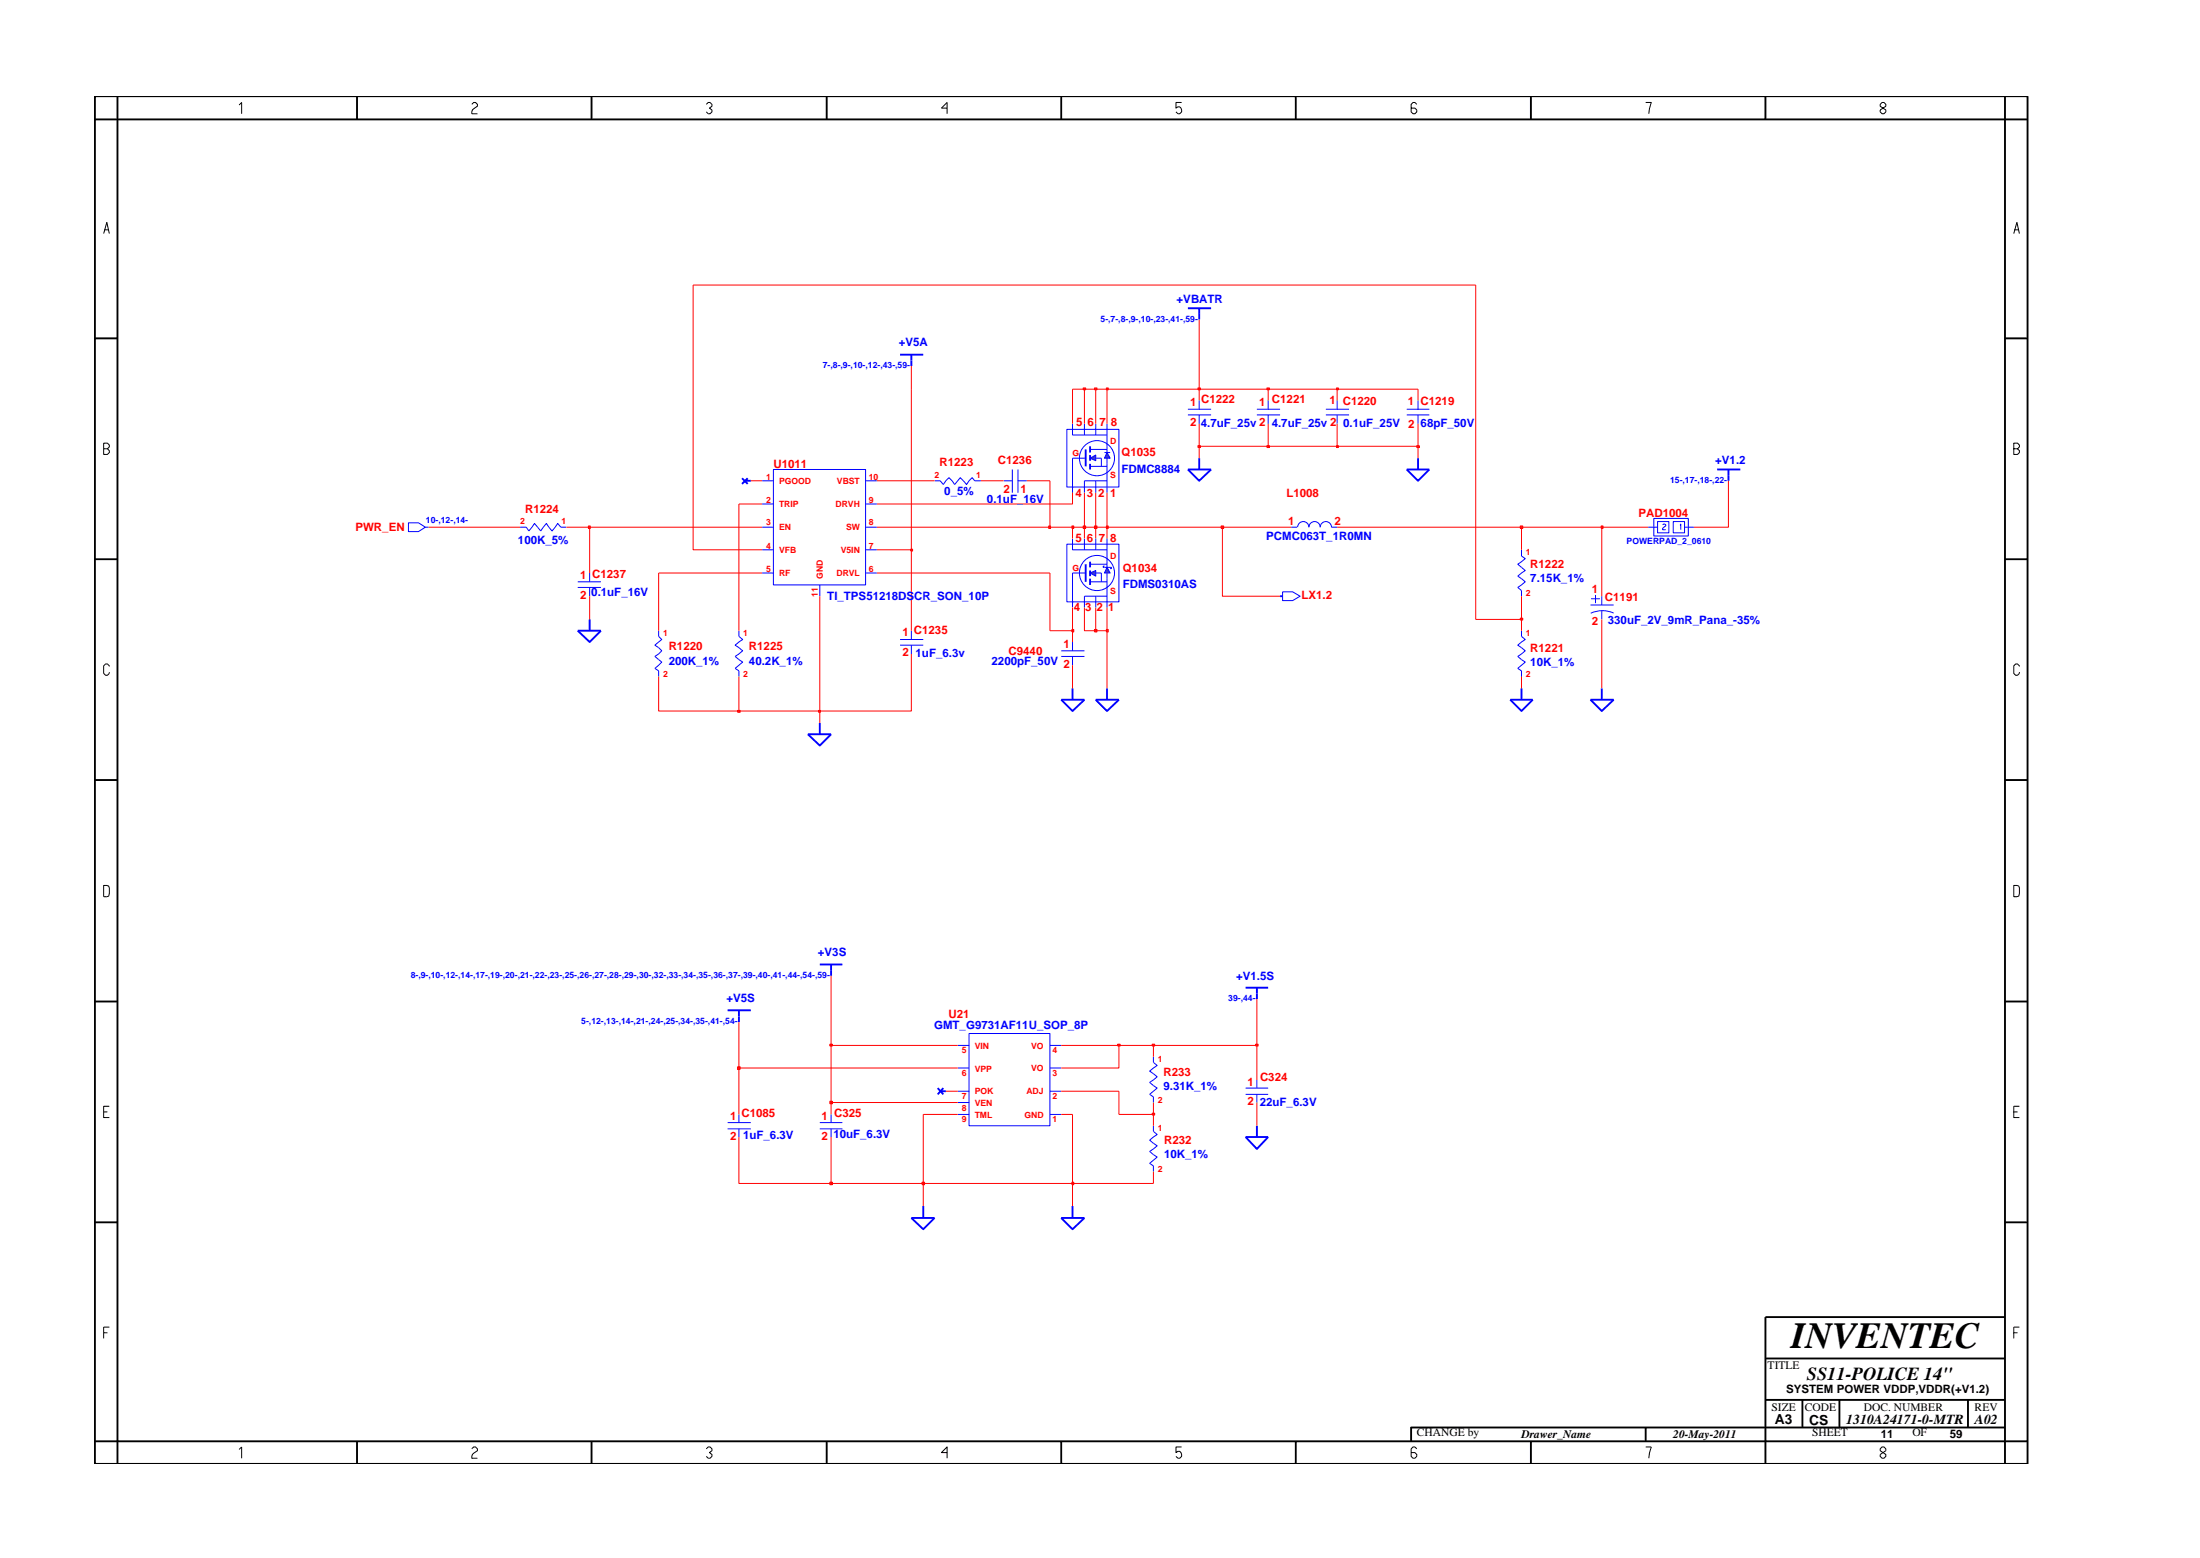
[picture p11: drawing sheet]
<svg xmlns="http://www.w3.org/2000/svg" width="297mm" height="210mm" viewBox="0 0 297 210" stroke-linecap="round" stroke-linejoin="round" font-family="sans-serif">
<g fill="none" stroke="#00f" stroke-width=".14">
<path d="M160.4 55.2h3.1M160.4 56h3.1M161.9 54v1.2M161.9 56v1.2M70.2 71.1h.9l.3 .6 .8-1.1 .8 1.1 .8-1.1 .7 1.1 .8-1.1 .4 .5h.8M78 78.5h3.1M78 79.3h3.1M79.6 77.3v1.2M79.6 79.3v1.2M126.2 64.9h.7l.5 .5 .7-.9 .8 .9 .8-.9 .8 .9 .8-.9 .3 .4h.8M135.5 64.9h1.2M136.7 63.4v3.1"/>
<path d="M137.4 64.9h1.2M137.4 63.4v3.1M144.8 61.8h1.8M222.5 71.1h1.3M223.3 70h4.7v2.3h-4.7zM223.8 70.4h1.5v1.5h-1.5zM224.5 70.8l.2-.1 .2 .1v.2a.58 .58 0 0 0-.4 .5h.4M225.9 70.4h1.5v1.5h-1.5zM226.9 70.9v-.2v.8M227.4 71.1h1.3M88.9 85.1v.8l.5 .4-1 .8 1 .7-1 .8 1 .8-1 .8 .5 .3v.8M99.8 85.1v.8l.5 .4-1 .8 1 .7-1 .8 1 .8-1 .8 .5 .3v.8"/>
<path d="M143.3 87.8h3.1M143.3 88.6h3.1M144.8 86.6v1.2M144.8 88.6v1.2M130.8 139.5h11v12.4h-11zM98.2 151.5h3.2M98.2 152.3h3.2M99.8 150.4v1.1M99.8 152.3v1.1M110.7 151.5h3M110.7 152.3h3M112.2 150.4v1.1"/>
<path d="M112.2 152.3v1.1M129.3 150.4h1.5M129.3 147.3h1.5M129.3 144.1h1.5M129.3 148.8h1.5M129.3 141.1h1.5M141.8 150.4h1.5M141.8 147.3h1.5M141.8 144.1h1.5M141.8 141.1h1.5M155.7 142.6v.8l.5 .4-1 .8 1 .7-1 .8 1 .7-1 .9 .5 .3v.8M155.7 151.9v.8l.5 .4-1 .8 1 .7-1 .8 1 .8-1 .8 .5 .3v.8"/>
<path d="M168.2 146.8h3M168.2 147.7h3M169.7 145.7v1.1M169.7 147.7v1.1"/>
</g>
<g fill="none" stroke="#00f" stroke-width=".25">
<path d="M121.5 47.9h3.2M123 47.9v1.5M160.4 41.6h3.1M161.9 41.6v1.5M100.2 64.5l.8 .8M100.5 64.9h.9M101 64.5l-.8 .8M146.6 60.6v2.3M160.4 63.4h3.1l-1.6 1.5zM161.9 61.8v1.6M189.9 63.4h3.1l-1.5 1.5zM191.5 61.8v1.6"/>
<path d="M231.8 63.4h3.2M233.4 63.4v1.5M78 85.1h3.1l-1.5 1.5zM79.6 83.6v1.5M109.1 99.1h3.1l-1.5 1.5zM110.7 97.6v1.5M143.3 94.4h3.1l-1.6 1.6zM144.8 92.9v1.5M147.9 94.4h3.2l-1.6 1.6zM149.5 92.9v1.5M203.9 94.4h3.1l-1.6 1.6zM205.4 92.9v1.5"/>
<path d="M98.2 136.3h3.2M99.8 136.3v1.7M110.7 130.2h3M112.2 130.2v1.5M168.2 133.3h3M169.7 133.3v1.5M126.6 146.8l.8 .9M126.9 147.3h.8M127.4 146.8l-.8 .9M168.2 153.4h3l-1.5 1.7zM169.7 151.9v1.5M123 164.4h3.2l-1.5 1.5z"/>
<path d="M124.7 162.8v1.6"/>
</g>
<path d="M149.5 61.1l.4 .7h-.8z" fill="#3c3cc8"/>
<path d="M149.1 61.1h.8M149.5 61.1l.4 .7h-.8z" fill="none" stroke="#00f" stroke-width=".14"/>
<path d="M147.2 61.8l.7-.4v.8z" fill="#3c3cc8"/>
<g fill="none" stroke="#00f" stroke-width=".14">
<path d="M144 57.9h7.1v7.8h-7.1zM144.8 57.2v1.5h4.7M146.4 57.2v1.5M147.9 57.2v1.5M149.5 57.2v3.9M179 55.2h3.1M179 56h3.1M180.5 54v1.2M180.5 56v1.2M189.9 55.2h3.1M189.9 56h3.1M191.5 54v1.2"/>
<path d="M191.5 56v1.2M55.1 70.6h1.4l.9 .5-.9 .6h-1.4zM57.4 71.1h.5M102.9 64.9h1.5M102.9 71.1h1.5M102.9 68h1.5M102.9 74.2h1.5M102.9 77.3h1.5M104.4 63.4h12.5v15.5h-12.5zM110.7 78.9v1.6M116.9 64.9h1.5M116.9 71.1h1.5"/>
<path d="M116.9 68h1.5M116.9 74.2h1.5M116.9 77.3h1.5M144.8 61.8v4.7M144.8 77.3h1.8M147.2 61.8l.7-.4v.8zM147.2 62.9h2.3M147.2 60.6h2.3M147.9 61.8h.8v1.1M147.9 64.9v1.6M149.5 61.8v4.7M149.5 64.9h-3.1v1.6"/>
<path d="M174.4 71.1h.7M175.2 71.1a.76 .76 0 0 1 .8-.7 .76 .76 0 0 1 .7 .7 .76 .76 0 0 1 .8-.7 .76 .76 0 0 1 .8 .7 .76 .76 0 0 1 .7-.7 .76 .76 0 0 1 .8 .7h.7M214.7 81.6h3.2M214.8 80.8h1.2M215.4 80.3v1.1M216.3 80.5v1.1M216.3 82.4v1.2M217.9 82.7a3.7 3.7 0 0 0-3.1 .1"/>
<circle cx="148.1" cy="61.8" r="2.37"/>
</g>
<path d="M146.6 76.1v2.4M147.2 60.2v.9M147.2 61.4v.8M147.2 62.6v.8" fill="none" stroke="#00f" stroke-width=".25"/>
<path d="M149.5 76.6l.4 .7h-.8z" fill="#3c3cc8"/>
<path d="M149.1 76.6h.8M149.5 76.6l.4 .7h-.8z" fill="none" stroke="#00f" stroke-width=".14"/>
<path d="M147.2 77.3l.7-.3v.8z" fill="#3c3cc8"/>
<g fill="none" stroke="#00f" stroke-width=".14">
<path d="M169.7 55.2h3.1M169.7 56h3.1M171.2 54v1.2M171.2 56v1.2M144 73.4h7.1v7.8h-7.1zM144.8 72.7v1.5h4.7M144.8 77.3v4.7M146.4 72.7v1.5M147.2 77.3l.7-.3v.8zM147.2 78.5h2.3M147.2 76.1h2.3M147.9 77.3h.8v1.2"/>
<path d="M147.9 72.7v1.5M149.1 76.4h-.1v.2h.1M149.5 72.7v3.9M149.5 77.3v4.7M149.9 76.6h.2v.1h-.2M173.2 79.9h1.3l1 .6-1 .6h-1.3zM205.4 74.2v.8l.5 .4-1 .7 1 .9-1 .8 1 .7-1 .8 .5 .4v.8M121.5 86.3h3.2M121.5 87.1h3.2M123 85.1v1.2M123 87.1v1.2M147.9 80.5v1.5"/>
<path d="M149.5 80.5h-3.1v1.5M205.4 85.1v.8l.5 .4-1 .8 1 .7-1 .8 1 .8-1 .8 .5 .3v.8"/>
<circle cx="148.1" cy="77.3" r="2.37"/>
</g>
<path d="M147.2 75.8v.8M147.2 77v.8M147.2 78.1v.8M172.8 80.5h.4M214.7 94.4h3.2l-1.6 1.6zM216.3 92.9v1.5M143.3 164.4h3.1l-1.6 1.5zM144.8 162.8v1.6" fill="none" stroke="#00f" stroke-width=".25"/>
<path d="M99.8 153.4v6.3h12.4M124.7 159.7v3.1M144.8 159.7v3.1" fill="none" stroke="#f00" stroke-width=".14"/>
<path d="M112 159.5h.4v.4h-.4z" fill-rule="evenodd" fill="#8e2323"/>
<path d="M112 159.5h.4v.4h-.4zM112.2 153.4v6.3h12.5" fill="none" stroke="#f00" stroke-width=".14"/>
<path d="M124.5 159.5h.3v.4h-.3z" fill-rule="evenodd" fill="#8e2323"/>
<path d="M124.5 159.5h.3v.4h-.3zM124.7 150.4v9.3h20.1" fill="none" stroke="#f00" stroke-width=".14"/>
<path d="M144.7 159.5h.3v.4h-.3z" fill-rule="evenodd" fill="#8e2323"/>
<path d="M99.8 144.1v6.3M112.2 148.8v1.6M124.7 150.4h4.6M143.3 150.4h1.5v9.3h10.9v-1.6M144.7 159.5h.3v.4h-.3zM151.1 147.3v3.1h4.6v1.5M169.7 148.8v3.1" fill="none" stroke="#f00" stroke-width=".14"/>
<path d="M155.6 150.2h.3v.3h-.3z" fill-rule="evenodd" fill="#8e2323"/>
<path d="M155.6 150.2h.3v.3h-.3zM155.7 148.8v1.6" fill="none" stroke="#f00" stroke-width=".14"/>
<path d="M112 148.6h.4v.4h-.4z" fill-rule="evenodd" fill="#8e2323"/>
<path d="M112 148.6h.4v.4h-.4zM112.2 141.1v7.7h17.1M127.7 147.3h1.6M143.3 147.3h7.8M169.7 141.1v4.6" fill="none" stroke="#f00" stroke-width=".14"/>
<path d="M99.6 144h.3v.3h-.3z" fill-rule="evenodd" fill="#8e2323"/>
<path d="M99.8 138v6.1h29.5M99.6 144h.3v.3h-.3zM151.1 141.1v3h-7.8M155.7 141.1v1.5" fill="none" stroke="#f00" stroke-width=".14"/>
<path d="M112 140.9h.4v.3h-.4z" fill-rule="evenodd" fill="#8e2323"/>
<path d="M112.2 131.7v9.4h17.1M112 140.9h.4v.3h-.4zM143.3 141.1h7.8" fill="none" stroke="#f00" stroke-width=".14"/>
<path d="M150.9 140.9h.3v.3h-.3z" fill-rule="evenodd" fill="#8e2323"/>
<path d="M150.9 140.9h.3v.3h-.3zM151.1 141.1h4.6" fill="none" stroke="#f00" stroke-width=".14"/>
<path d="M155.6 140.9h.3v.3h-.3z" fill-rule="evenodd" fill="#8e2323"/>
<path d="M155.6 140.9h.3v.3h-.3zM155.7 141.1h14" fill="none" stroke="#f00" stroke-width=".14"/>
<path d="M169.5 140.9h.4v.3h-.4z" fill-rule="evenodd" fill="#8e2323"/>
<path d="M88.9 91.3v4.7h10.9M110.7 96v1.6M169.7 134.8v6.3M169.5 140.9h.4v.3h-.4z" fill="none" stroke="#f00" stroke-width=".14"/>
<path d="M99.6 95.9h.3v.2h-.3z" fill-rule="evenodd" fill="#8e2323"/>
<path d="M99.6 95.9h.3v.2h-.3zM99.8 91.3v4.7h10.9" fill="none" stroke="#f00" stroke-width=".14"/>
<path d="M110.5 95.9h.3v.2h-.3z" fill-rule="evenodd" fill="#8e2323"/>
<path d="M88.9 77.3v7.8M99.8 68v17.1M123 74.2v10.9M141.8 77.3v7.8h3v1.5M110.5 95.9h.3v.2h-.3zM110.7 80.5v15.5h12.3v-7.7M144.8 89.8v3.1M149.5 85.1v7.8M205.4 91.3v1.6M216.3 83.6v9.3" fill="none" stroke="#f00" stroke-width=".14"/>
<path d="M144.7 84.9h.3v.4h-.3z" fill-rule="evenodd" fill="#8e2323"/>
<path d="M144.7 84.9h.3v.4h-.3zM144.8 82v3.1M146.4 82v3.1h1.5" fill="none" stroke="#f00" stroke-width=".14"/>
<path d="M147.8 84.9h.3v.4h-.3z" fill-rule="evenodd" fill="#8e2323"/>
<path d="M147.8 84.9h.3v.4h-.3zM147.9 82v3.1h1.6" fill="none" stroke="#f00" stroke-width=".14"/>
<path d="M149.4 84.9h.2v.4h-.2z" fill-rule="evenodd" fill="#8e2323"/>
<path d="M199.2 38.5v45.1h6.2v1.5M79.6 80.5v3.1M149.4 84.9h.2v.4h-.2zM149.5 82v3.1" fill="none" stroke="#f00" stroke-width=".14"/>
<path d="M205.3 83.4h.3v.3h-.3z" fill-rule="evenodd" fill="#8e2323"/>
<path d="M93.6 38.5v35.7h9.3M79.6 71.1v6.2M88.9 77.3h14M118.4 77.3h23.4M118.4 74.2h4.6M165 71.1v9.4h7.8M216.3 71.1v9.4M205.3 83.4h.3v.3h-.3zM205.4 80.5v3.1" fill="none" stroke="#f00" stroke-width=".14"/>
<path d="M123 74.1h.2v.3h-.2z" fill-rule="evenodd" fill="#8e2323"/>
<path d="M123 52.5v21.7M57.9 71.1h12.3M76.5 71.1h3.1M123 74.1h.2v.3h-.2zM144.8 71.1v1.6M146.4 71.1v1.6M147.9 71.1v1.6M149.5 71.1v1.6M205.4 71.1v3.1" fill="none" stroke="#f00" stroke-width=".14"/>
<path d="M79.4 71h.3v.3h-.3z" fill-rule="evenodd" fill="#8e2323"/>
<path d="M79.4 71h.3v.3h-.3zM79.6 71.1h23.3M118.4 71.1h23.4" fill="none" stroke="#f00" stroke-width=".14"/>
<path d="M141.6 71h.2v.3h-.2z" fill-rule="evenodd" fill="#8e2323"/>
<path d="M141.6 71h.2v.3h-.2zM141.8 64.9v6.2h3" fill="none" stroke="#f00" stroke-width=".14"/>
<path d="M144.7 71h.3v.3h-.3z" fill-rule="evenodd" fill="#8e2323"/>
<path d="M144.7 71h.3v.3h-.3zM144.8 71.1h1.6" fill="none" stroke="#f00" stroke-width=".14"/>
<path d="M146.2 71h.4v.3h-.4z" fill-rule="evenodd" fill="#8e2323"/>
<path d="M146.2 71h.4v.3h-.4zM146.4 66.5v4.6h1.5" fill="none" stroke="#f00" stroke-width=".14"/>
<path d="M147.8 71h.3v.3h-.3z" fill-rule="evenodd" fill="#8e2323"/>
<path d="M147.8 71h.3v.3h-.3zM147.9 66.5v4.6h1.6" fill="none" stroke="#f00" stroke-width=".14"/>
<path d="M149.4 71h.2v.3h-.2z" fill-rule="evenodd" fill="#8e2323"/>
<path d="M149.4 71h.2v.3h-.2zM149.5 66.5v4.6h15.5" fill="none" stroke="#f00" stroke-width=".14"/>
<path d="M164.9 71h.3v.3h-.3z" fill-rule="evenodd" fill="#8e2323"/>
<path d="M164.9 71h.3v.3h-.3zM165 71.1h9.4M180.5 71.1h24.9" fill="none" stroke="#f00" stroke-width=".14"/>
<path d="M205.3 71h.3v.3h-.3z" fill-rule="evenodd" fill="#8e2323"/>
<path d="M205.3 71h.3v.3h-.3zM205.4 71.1h10.9" fill="none" stroke="#f00" stroke-width=".14"/>
<path d="M216.2 71h.2v.3h-.2z" fill-rule="evenodd" fill="#8e2323"/>
<path d="M99.8 68h3.1M101.4 64.9h1.5M118.4 64.9h7.8M132.4 64.9h3.1M138.6 64.9h3.2M144.8 66.5v1.5h-26.4M161.9 60.2v1.6M191.5 60.2v1.6M216.2 71h.2v.3h-.2zM216.3 71.1h6.2M233.4 64.9v6.2h-4.7" fill="none" stroke="#f00" stroke-width=".14"/>
<path d="M161.7 60.1h.4v.3h-.4z" fill-rule="evenodd" fill="#8e2323"/>
<path d="M161.9 57.2v3h9.3M161.7 60.1h.4v.3h-.4z" fill="none" stroke="#f00" stroke-width=".14"/>
<path d="M171.1 60.1h.3v.3h-.3z" fill-rule="evenodd" fill="#8e2323"/>
<path d="M171.2 57.2v3h9.3M171.1 60.1h.3v.3h-.3z" fill="none" stroke="#f00" stroke-width=".14"/>
<path d="M180.5 60.1h.2v.3h-.2z" fill-rule="evenodd" fill="#8e2323"/>
<path d="M180.5 57.2v3h11M180.5 60.1h.2v.3h-.2z" fill="none" stroke="#f00" stroke-width=".14"/>
<path d="M191.3 60.1h.3v.3h-.3z" fill-rule="evenodd" fill="#8e2323"/>
<path d="M123 49.4v3.1M144.8 57.2v-4.7h1.6v4.7M147.9 52.5v4.7M149.5 52.5v4.7M161.9 52.5v1.5M171.2 52.5v1.5M180.5 52.5v1.5M191.5 52.5v1.5M191.5 57.2v3M191.3 60.1h.3v.3h-.3z" fill="none" stroke="#f00" stroke-width=".14"/>
<path d="M146.2 52.4h.4v.2h-.4z" fill-rule="evenodd" fill="#8e2323"/>
<path d="M146.2 52.4h.4v.2h-.4zM146.4 52.5h1.5" fill="none" stroke="#f00" stroke-width=".14"/>
<path d="M147.8 52.4h.3v.2h-.3z" fill-rule="evenodd" fill="#8e2323"/>
<path d="M147.8 52.4h.3v.2h-.3zM147.9 52.5h1.6" fill="none" stroke="#f00" stroke-width=".14"/>
<path d="M149.4 52.4h.2v.2h-.2z" fill-rule="evenodd" fill="#8e2323"/>
<path d="M149.4 52.4h.2v.2h-.2zM149.5 52.5h12.4" fill="none" stroke="#f00" stroke-width=".14"/>
<path d="M161.7 52.4h.4v.2h-.4z" fill-rule="evenodd" fill="#8e2323"/>
<path d="M161.7 52.4h.4v.2h-.4zM161.9 43.1v9.4h9.3" fill="none" stroke="#f00" stroke-width=".14"/>
<path d="M171.1 52.4h.3v.2h-.3z" fill-rule="evenodd" fill="#8e2323"/>
<path d="M171.1 52.4h.3v.2h-.3zM171.2 52.5h9.3" fill="none" stroke="#f00" stroke-width=".14"/>
<path d="M180.5 52.4h.2v.2h-.2z" fill-rule="evenodd" fill="#8e2323"/>
<path d="M93.6 38.5h105.6M180.5 52.4h.2v.2h-.2zM180.5 52.5h11" fill="none" stroke="#f00" stroke-width=".14"/>
<g fill="none" stroke="#000" stroke-width=".25">
<path d="M12.8 13h261v184.6h-261zM12.8 16.1h261M15.9 13v184.6M48.2 13v3.1M79.9 13v3.1M111.6 13v3.1M143.3 13v3.1M174.9 13v3.1M206.7 13v3.1M238.4 13v3.1M270.7 13v184.6M12.8 45.7h3.1"/>
<path d="M270.7 45.7h3.1M12.8 75.5h3.1M270.7 75.5h3.1M12.8 105.3h3.1M270.7 105.3h3.1M12.8 135.2h3.1M270.7 135.2h3.1M12.8 165h3.1M270.7 165h3.1M270.7 177.7h-32.3v19.9M12.8 194.5h261M48.2 194.5v3.1"/>
<path d="M79.9 194.5v3.1M111.6 194.5v3.1M143.3 194.5v3.1M174.9 194.5v3.1M206.7 194.5v3.1M222.2 192.6v1.9M238.4 183.3h32.3M238.4 188.9h32.3M243.4 188.9v3.7M248.4 188.9v3.7M265.7 188.9v3.7M270.7 192.6h-80.2v1.9"/>
</g>
<g fill="none" stroke="#000" stroke-width=".14">
<path d="M32.3 14.2l.3-.4v1.6M63.7 14.1l.3-.3h.2l.3 .3v.2l-.5 .4-.3 .4v.3h.8M95.4 14.1l.2-.3h.3l.2 .3v.2l-.3 .3 .3 .2v.3l-.2 .3h-.3l-.2-.3M127.9 14.6h-.8l.8-.8v1.6M159.5 13.8h-.7v.8l.2-.2a.5 .5 0 0 1 .5 .7l-.2 .3h-.3l-.2-.3M191.3 14.1l-.3-.3h-.2l-.3 .3v1l.3 .3h.2l.3-.3v-.3l-.3-.2h-.5M222.2 13.8h.8l-.4 1.6M254.1 13.8l-.2 .3v.2l.7 .5v.3l-.2 .3h-.3l-.2-.3v-.3l.7-.5v-.2l-.2-.3zM14 31.5l.4-1.5 .4 1.5M14.1 31h.6M271.9 31.5l.4-1.5 .4 1.5M272 31h.6"/>
<path d="M14 59.8h.5l.3 .3v.2l-.3 .3 .3 .2v.3l-.3 .2h-.5zM14 60.6h.5M271.9 60.6h.5l.3-.3v-.2l-.3-.3h-.5v1.5h.5l.3-.2v-.3l-.3-.2M14.8 89.9l-.3-.3h-.2l-.3 .3v1l.3 .2h.2l.3-.2v-.2M272.7 89.9l-.3-.3h-.3l-.2 .3v1l.2 .2h.3l.3-.2v-.2M14 119.5l.7 .1 .1 .2-.1 1.1-.7 .1zM271.9 119.5l.7 .1 .1 .2-.1 1.1-.7 .1zM14 150.1h.5M14.8 149.3h-.8v1.5h.8M271.9 150.1h.5M272.7 149.3h-.8v1.5h.8M14 179.9h.5"/>
<path d="M14.8 179.1h-.8v1.5M271.9 179.9h.5M272.7 179.1h-.8v1.5M32.3 195.6l.3-.3v1.5M63.7 195.5l.3-.2h.2l.3 .2v.3l-.5 .3-.3 .4v.3h.8M95.4 195.5l.2-.2h.3l.2 .2v.3l-.3 .2 .3 .3v.2l-.2 .3h-.3l-.2-.3M127.9 196h-.8l.8-.7v1.5M159.5 195.3h-.7v.7l.2-.1a.5 .5 0 0 1 .5 .6l-.2 .3h-.3l-.2-.3M191.3 195.5l-.3-.2h-.2l-.3 .2v1l.3 .3h.2l.3-.3v-.2l-.3-.3h-.5M222.2 195.3h.8l-.4 1.5M254.1 195.3l-.2 .2v.3l.7 .5v.2l-.2 .3h-.3l-.2-.3v-.2l.7-.5v-.3l-.2-.2z"/>
</g>
<text font-size="5" x="241.8" y="181.9">INVENTEC</text>
<text font-size="2.5" x="244" y="186.3">SS11-POLICE 14&quot;</text>
<g font-size="1.9">
<text x="239.6" y="192.2">A3</text>
<text x="244.3" y="192.3">CS</text>
<text x="249.3" y="192.2">1310A24171-0-MTR</text>
<text x="266.6" y="192.2">A02</text>
</g>
<g font-size="1.6" fill="#00f">
<text x="158.9" y="40.9">+VBATR</text>
<text x="121.4" y="46.7">+V5A</text>
<text x="162.1" y="57.6">4.7uF_25v 2</text>
<text x="171.7" y="57.6">4.7uF_25v 2</text>
<text x="181.4" y="57.6">0.1uF_25V 2</text>
<text x="191.8" y="57.6">68pF_50V</text>
<text x="151.4" y="63.8">FDMC8884</text>
<text x="231.6" y="62.6">+V1.2</text>
<text x="127.5" y="66.8">0_5%</text>
<text x="133.3" y="67.8">0.1uF_16V</text>
<text x="69.9" y="73.4">100K_5%</text>
<text x="171" y="72.8">PCMC063T_1R0MN</text>
<text x="79.8" y="80.4">0.1uF_16V</text>
<text x="111.7" y="81">TI_TPS51218DSCR_SON_10P</text>
<text x="151.6" y="79.4">FDMS0310AS</text>
<text x="206.6" y="78.6">7.15K_1%</text>
<text x="90.3" y="89.7">200K_1%</text>
<text x="101.1" y="89.7">40.2K_1%</text>
<text x="123.6" y="88.6">1uF_6.3v</text>
<text x="133.9" y="89.8">2200pF_50V 2</text>
<text x="206.6" y="89.9">10K_1%</text>
<text x="217.1" y="84.3">330uF_2V_9mR_Pana_-35%</text>
<text x="110.4" y="128.9">+V3S</text>
<text x="98.1" y="135.2">+V5S</text>
<text x="166.9" y="132.3">+V1.5S</text>
<text x="126.1" y="138.8">GMT_G9731AF11U_SOP_8P</text>
<text x="157.1" y="147.1">9.31K_1%</text>
<text x="170.1" y="149.2">22uF_6.3V</text>
<text x="100.3" y="153.6">1uF_6.3V</text>
<text x="112.5" y="153.6">10uF_6.3V</text>
<text x="157.2" y="156.3">10K_1%</text>
</g>
<g font-size="1.6" fill="#f00">
<text x="145.3" y="57.5">5</text>
<text x="146.8" y="57.5">6</text>
<text x="148.4" y="57.5">7</text>
<text x="150" y="57.5">8</text>
<text x="160.7" y="54.8">1</text>
<text x="160.7" y="57.5">2</text>
<text x="162.2" y="54.3">C1222</text>
<text x="170" y="54.8">1</text>
<text x="171.7" y="54.3">C1221</text>
<text x="179.5" y="54.5">1 C1220</text>
<text x="190.1" y="54.7">1 C1219</text>
<text x="104.4" y="63.2">U1011</text>
<text x="126.9" y="62.9">R1223</text>
<text x="134.7" y="62.6">C1236</text>
<text x="151.4" y="61.5">Q1035</text>
<text x="48" y="71.6">PWR_EN</text>
<text x="70.9" y="69.3">R1224</text>
<text x="135.5" y="66.5">2</text>
<text x="137.8" y="66.5">1</text>
<text x="145.2" y="67.1">4</text>
<text x="146.8" y="67.1">3</text>
<text x="148.3" y="67.1">2</text>
<text x="149.9" y="67.1">1</text>
<text x="173.7" y="67.1">L1008</text>
<text x="173.9" y="70.9">1</text>
<text x="180.2" y="70.9">2</text>
<text x="221.2" y="69.8">PAD1004</text>
<text x="145.2" y="73.2">5</text>
<text x="146.8" y="73.2">6</text>
<text x="148.4" y="73.2">7</text>
<text x="149.9" y="73.2">8</text>
<text x="151.6" y="77.2">Q1034</text>
<text x="206.6" y="76.7">R1222</text>
<text x="78.3" y="78.1">1 C1237</text>
<text x="78.3" y="80.8">2</text>
<text x="145" y="82.5">4</text>
<text x="146.5" y="82.5">3</text>
<text x="148" y="82.5">2</text>
<text x="149.6" y="82.5">1</text>
<text x="175.7" y="80.9">LX1.2</text>
<text x="214.9" y="80">1</text>
<text x="216.7" y="81.1">C1191</text>
<text x="90.3" y="87.7">R1220</text>
<text x="101.1" y="87.7">R1225</text>
<text x="121.8" y="85.9">1 C1235</text>
<text x="121.8" y="88.5">2</text>
<text x="136.2" y="88.5">C9440</text>
<text x="143.6" y="87.4">1</text>
<text x="206.6" y="88">R1221</text>
<text x="214.9" y="84.4">2</text>
<text x="128.1" y="137.4">U21</text>
<text x="157.1" y="145.1">R233</text>
<text x="168.4" y="146.5">1</text>
<text x="168.4" y="149.2">2</text>
<text x="170.1" y="145.9">C324</text>
<text x="98.6" y="151.2">1</text>
<text x="98.6" y="153.8">2</text>
<text x="100.1" y="150.8">C1085</text>
<text x="110.9" y="151.2">1</text>
<text x="110.9" y="153.8">2</text>
<text x="112.6" y="150.8">C325</text>
<text x="157.2" y="154.4">R232</text>
</g>
<g font-size="1.6">
<text x="238.7" y="184.8">TITLE</text>
<text x="239.2" y="190.4">SIZE</text>
<text x="241.2" y="188">SYSTEM POWER VDDP,VDDR(+V1.2)</text>
<text x="243.7" y="190.4">CODE</text>
<text x="251.6" y="190.4">DOC. NUMBER</text>
<text x="266.6" y="190.4">REV</text>
<text x="191.3" y="193.8">CHANGE by</text>
<text x="205.4" y="194.1">Drawer_Name</text>
<text x="225.9" y="194.1">20-May-2011</text>
<text x="244.7" y="193.8">SHEET</text>
<text x="253.9" y="194.1">11</text>
<text x="258.2" y="193.8">OF</text>
<text x="263.3" y="194.1">59</text>
</g>
<g font-size="1.2" fill="#00f">
<text x="148.6" y="43.5">5-,7-,8-,9-,10-,23-,41-,59-</text>
<text x="111.1" y="49.6">7-,8-,9-,10-,12-,43-,59-</text>
<text x="225.5" y="65.2">15-,17-,18-,22-</text>
<text x="57.5" y="70.6">10-,12-,14-</text>
<text x="219.6" y="73.4">POWERPAD_2_0610</text>
<text x="55.5" y="132">8-,9-,10-,12-,14-,17-,19-,20-,21-,22-,23-,25-,26-,27-,28-,29-,30-,32-,33-,34-,35-,36-,37-,39-,40-,41-,44-,54-,59-</text>
<text x="165.8" y="135.1">39-,44-</text>
<text x="78.5" y="138.2">5-,12-,13-,14-,21-,24-,25-,34-,35-,41-,54-</text>
</g>
<g font-size="1.2" fill="#f00">
<text x="149.9" y="59.9">D</text>
<text x="103.4" y="64.7">1</text>
<text x="105.2" y="65.3">PGOOD</text>
<text x="113" y="65.3">VBST</text>
<text x="117.3" y="64.7">10</text>
<text x="126.2" y="64.5">2</text>
<text x="131.8" y="64.5">1</text>
<text x="144.8" y="61.5">G</text>
<text x="149.9" y="64.5">S</text>
<text x="70.2" y="70.7">2</text>
<text x="75.8" y="70.7">1</text>
<text x="103.4" y="70.9">3</text>
<text x="103.4" y="67.8">2</text>
<text x="105.2" y="71.6">EN</text>
<text x="105.2" y="68.4">TRIP</text>
<text x="112.8" y="68.4">DRVH</text>
<text x="114.2" y="71.6">SW</text>
<text x="117.3" y="67.8">9</text>
<text x="117.3" y="70.9">8</text>
<text x="103.4" y="74">4</text>
<text x="103.4" y="77.2">5</text>
<text x="105.2" y="74.6">VFB</text>
<text x="105.2" y="77.8">RF</text>
<text x="112.9" y="77.8">DRVL</text>
<text x="113.5" y="74.6">V5IN</text>
<text x="117.3" y="77.2">6</text>
<text x="117.3" y="74">7</text>
<text x="144.8" y="77">G</text>
<text x="149.9" y="75.5">D</text>
<text x="206" y="74.9">1</text>
<text x="110.4" y="80.6" transform="rotate(-90 110.4 80.6)">11</text>
<text x="111.1" y="78.1" transform="rotate(-90 111.1 78.1)">GND</text>
<text x="149.9" y="80.1">S</text>
<text x="206" y="80.5">2</text>
<text x="89.5" y="85.8">1</text>
<text x="100.4" y="85.8">1</text>
<text x="206" y="85.8">1</text>
<text x="89.5" y="91.3">2</text>
<text x="100.4" y="91.3">2</text>
<text x="206" y="91.3">2</text>
<text x="129.9" y="142.1">5</text>
<text x="131.6" y="141.5">VIN</text>
<text x="139.2" y="141.5">VO</text>
<text x="142.1" y="142.1">4</text>
<text x="156.3" y="143.3">1</text>
<text x="129.9" y="148.3">7</text>
<text x="129.9" y="149.9">8</text>
<text x="129.9" y="145.2">6</text>
<text x="131.6" y="147.7">POK</text>
<text x="131.6" y="149.3">VEN</text>
<text x="131.6" y="144.6">VPP</text>
<text x="138.6" y="147.7">ADJ</text>
<text x="139.2" y="144.6">VO</text>
<text x="142.1" y="145.2">3</text>
<text x="142.1" y="148.3">2</text>
<text x="156.3" y="148.8">2</text>
<text x="129.9" y="151.4">9</text>
<text x="131.6" y="150.8">TML</text>
<text x="138.3" y="150.8">GND</text>
<text x="142.1" y="151.4">1</text>
<text x="156.3" y="152.6">1</text>
<text x="156.3" y="158.1">2</text>
</g>
</svg>
